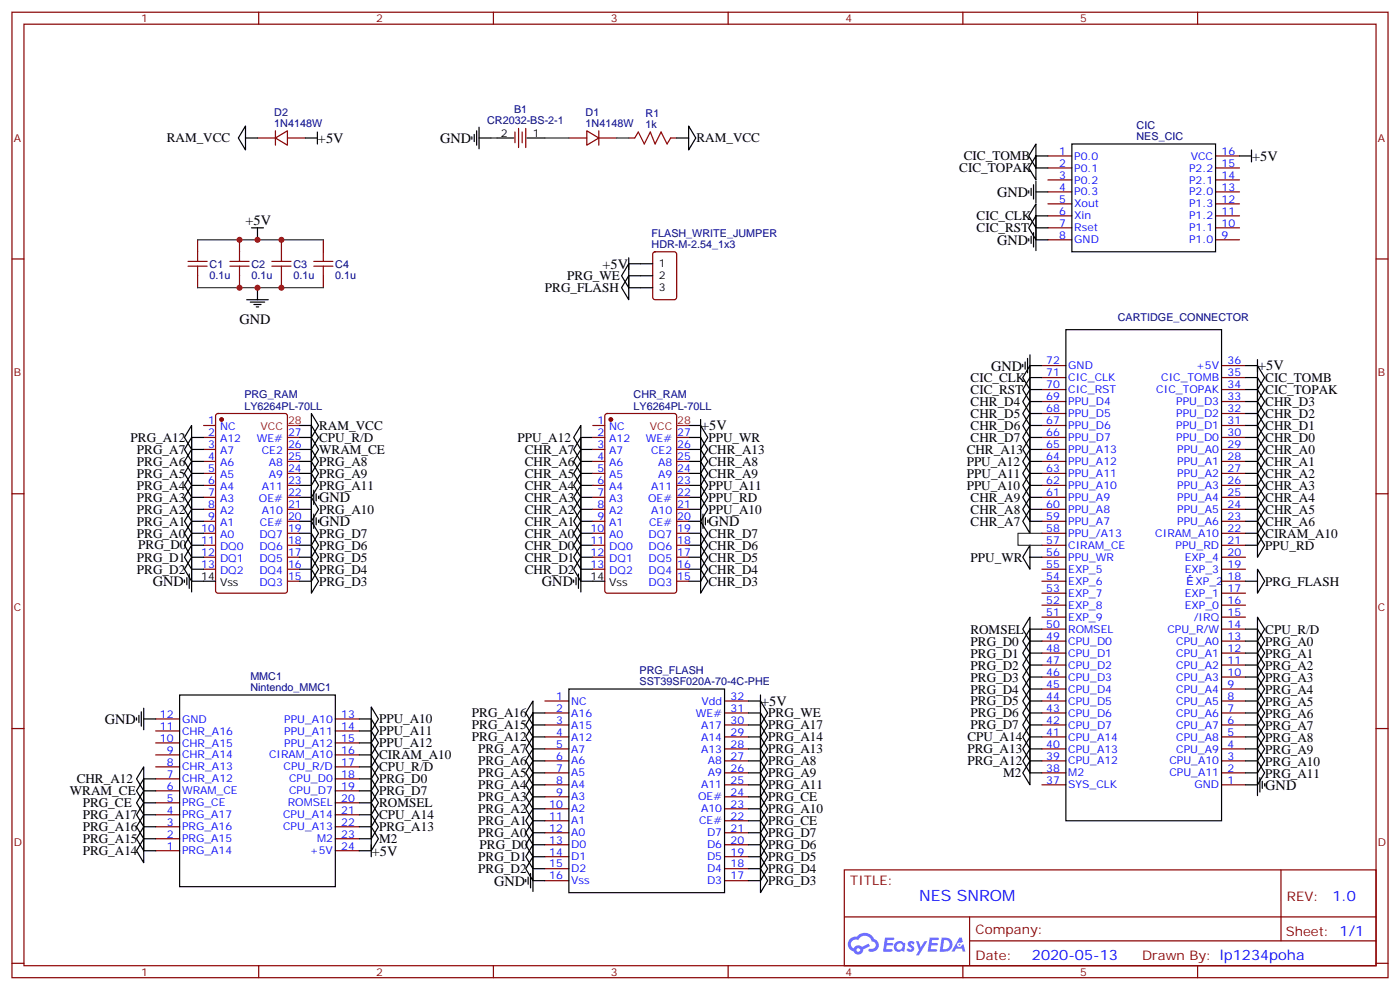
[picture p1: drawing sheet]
<svg xmlns="http://www.w3.org/2000/svg" width="412mm" height="292mm" viewBox="0 0 412 292" stroke-linecap="round" stroke-linejoin="round" font-family="sans-serif">
<g fill="none" stroke="#870000" stroke-width=".35">
<path d="M3.5 3.6h405.4v284.3h-405.4zM7.1 7.1h398.2v277.3h-398.2zM76.2 3.6v3.5M145.3 3.6v3.5M214.5 3.6v3.5M283.6 3.6v3.5M352.8 3.6v3.5M81.1 38.5v4.3M151.7 38.9v3.2M152.8 37.8v5.7M153.8 38.9v3.2M154.9 37.8v5.7"/>
<path d="M172.9 38.5l3.5 2.1-3.5 2.2zM176.4 38.5v4.3M75.8 40.6h5.3M81.1 40.6l3.6-2.1v4.3zM84.7 40.6h5.3M167.6 40.6h5.3M176.4 40.6h5.3M185.2 40.6h1.8M197.6 40.6h1.7M308.7 45.9h7M308.7 49.5h7M308.7 53h7"/>
<path d="M308.7 56.5h7M358.1 45.9h7M358.1 49.5h7M358.1 53h7M358.1 56.5h7M3.5 76.3h3.6M58.2 70.6v3.6M70.6 70.6v3.6M82.9 70.6v3.6M95.2 70.6v3.6M192.5 74.4l.5-.2h5.6l.7 .4v13l-.4 .6-5.9 .1-.7-.5v-12.9zM308.7 60h7"/>
<path d="M308.7 63.6h7M308.7 67.1h7M308.7 70.6h7M358.1 60h7M358.1 63.6h7M358.1 67.1h7M358.1 70.6h7M405.3 76.3h3.6M58.2 81.2v3.5M70.6 81.2v3.5M82.9 81.2v3.5M95.2 81.2v3.5"/>
<path d="M306.9 118.3h7.1M306.9 114.7h7.1M306.9 111.2h7.1M306.9 107.7h7.1M359.8 118.3h7.1M359.8 114.7h7.1M359.8 111.2h7.1M359.8 107.7h7.1M60 139.4h3.5M60 135.9h3.5M60 132.4h3.5M60 128.8h3.5"/>
<path d="M60 125.3h3.5M63.7 122l.5-.2h19.8l.6 .4 .1 51.8-.5 .6-20 .1-.6-.5-.1-51.7zM84.7 139.4h3.5M84.7 135.9h3.5M84.7 132.4h3.5M84.7 128.8h3.5M174.6 139.4h3.6M174.6 135.9h3.6M174.6 132.4h3.6M174.6 128.8h3.6M174.6 125.3h3.6M178.4 122l.5-.2h19.7l.7 .4v51.8l-.4 .6-20 .1-.7-.5v-51.7z"/>
<path d="M199.3 139.4h3.5M199.3 135.9h3.5M199.3 132.4h3.5M199.3 128.8h3.5M306.9 139.4h7.1M306.9 135.9h7.1M306.9 132.4h7.1M306.9 128.8h7.1M306.9 125.3h7.1M306.9 121.8h7.1M359.8 139.4h7.1M359.8 135.9h7.1"/>
<path d="M359.8 132.4h7.1M359.8 128.8h7.1M359.8 125.3h7.1M359.8 121.8h7.1M3.5 145.4h3.6M60 157.1h3.5M60 153.5h3.5M60 150h3.5M60 146.5h3.5M60 142.9h3.5M84.7 157.1h3.5M84.7 153.5h3.5"/>
<path d="M84.7 150h3.5M84.7 146.5h3.5M84.7 142.9h3.5M174.6 157.1h3.6M174.6 153.5h3.6M174.6 150h3.6M174.6 146.5h3.6M174.6 142.9h3.6M199.3 157.1h3.5M199.3 153.5h3.5M199.3 150h3.5M199.3 146.5h3.5"/>
<path d="M199.3 142.9h3.5M306.9 157.1h7.1M306.9 153.5h7.1M306.9 150h7.1M306.9 146.5h7.1M306.9 142.9h7.1M359.8 157.1h7.1M359.8 153.5h7.1M359.8 150h7.1M359.8 146.5h7.1M359.8 142.9h7.1M405.3 145.4h3.6"/>
<path d="M60 167.6h3.5M60 164.1h3.5M60 160.6h3.5M84.7 171.2h3.5M84.7 167.6h3.5M84.7 164.1h3.5M84.7 160.6h3.5M174.6 167.6h3.6M174.6 164.1h3.6M174.6 160.6h3.6M199.3 171.2h3.5M199.3 167.6h3.5"/>
<path d="M199.3 164.1h3.5M199.3 160.6h3.5M306.9 178.2h7.1M306.9 174.7h7.1M306.9 171.2h7.1M306.9 167.6h7.1M306.9 164.1h7.1M306.9 160.6h7.1M359.8 178.2h7.1M359.8 174.7h7.1M359.8 171.2h7.1M359.8 167.6h7.1"/>
<path d="M359.8 164.1h7.1M359.8 160.6h7.1M306.9 199.4h7.1M306.9 195.9h7.1M306.9 192.3h7.1M306.9 188.8h7.1M306.9 185.3h7.1M306.9 181.8h7.1M359.8 199.4h7.1M359.8 195.9h7.1M359.8 192.3h7.1M359.8 188.8h7.1"/>
<path d="M359.8 185.3h7.1M359.8 181.8h7.1M3.5 214.6h3.6M45.9 218.8h7M45.9 215.3h7M45.9 211.7h7M98.8 218.8h7M98.8 215.3h7M98.8 211.7h7M160.5 217h7.1M160.5 213.5h7.1M160.5 210h7.1"/>
<path d="M160.5 206.4h7.1M213.4 217h7.1M213.4 213.5h7.1M213.4 210h7.1M213.4 206.4h7.1M306.9 217h7.1M306.9 213.5h7.1M306.9 210h7.1M306.9 206.4h7.1M306.9 202.9h7.1M359.8 217h7.1M359.8 213.5h7.1"/>
<path d="M359.8 210h7.1M359.8 206.4h7.1M359.8 202.9h7.1M405.3 214.6h3.6M45.9 240h7M45.9 236.4h7M45.9 232.9h7M45.9 229.4h7M45.9 225.8h7M45.9 222.3h7M98.8 240h7M98.8 236.4h7"/>
<path d="M98.8 232.9h7M98.8 229.4h7M98.8 225.8h7M98.8 222.3h7M160.5 231.1h7.1M160.5 227.6h7.1M160.5 224.1h7.1M160.5 220.6h7.1M160.5 234.7h7.1M160.5 238.2h7.1M213.4 231.1h7.1M213.4 227.6h7.1"/>
<path d="M213.4 224.1h7.1M213.4 220.6h7.1M213.4 234.7h7.1M213.4 238.2h7.1M306.9 231.1h7.1M306.9 227.6h7.1M306.9 224.1h7.1M306.9 220.6h7.1M359.8 231.1h7.1M359.8 227.6h7.1M359.8 224.1h7.1M359.8 220.6h7.1"/>
<path d="M45.9 250.5h7M45.9 247h7M45.9 243.5h7M98.8 250.5h7M98.8 247h7M98.8 243.5h7M160.5 241.7h7.1M160.5 245.3h7.1M160.5 248.8h7.1M160.5 252.3h7.1M160.5 255.8h7.1M160.5 259.4h7.1"/>
<path d="M213.4 241.7h7.1M213.4 245.3h7.1M213.4 248.8h7.1M213.4 252.3h7.1M213.4 255.8h7.1M213.4 259.4h7.1M248.7 256.2h156.6v28.2h-156.6zM377.3 256.2v20.9M248.7 270h156.5M285.6 277.1h119.6M285.6 270v14.1M3.5 283.7h3.6"/>
<path d="M76.2 284.4v3.5M145.3 284.4v3.5M214.5 284.4v3.5M283.6 284.4v3.5M352.8 284.4v3.5M405.3 283.7h3.6"/>
</g>
<g fill="none" stroke="#000" stroke-width=".35">
<path d="M72.3 37.1v7.1l-2.1-3.6zM93.5 38.9v3.5M139.7 39.6v2.1M140.4 38.5v4.3M141.1 37.5v6.3M202.8 37.1l2.2 3.5-2.2 3.6zM72.3 40.6h3.5M90 40.6h3.5M139 40.3v.7M141.1 40.6h3.5M146.4 40.6h4.9M155.2 40.6h5.3"/>
<path d="M199.3 40.6h3.5M303 56.2v.7M303.7 55.5v2.1M304.4 54.4v4.2M305.2 45.9v7.1l-2.2-3.5zM305.2 42.4v7.1l-2.2-3.6zM305.2 53.3v6.4M305.2 45.9h3.5M305.2 49.5h3.5M305.2 56.5h3.5M315.7 42.4h42.4v31.8h-42.4zM365.1 45.9h3.6"/>
<path d="M368.7 44.2v3.5M74.1 67.1h3.5M75.8 67.1v3.5M185.2 77.7v7l-2.1-3.5zM185.2 77.7h7.1M185.2 75.9v3.5M303 70.3v.7M303.7 69.6v2.1M304.4 68.5v4.2M305.2 63.6v7l-2.2-3.5zM305.2 60v7.1l-2.2-3.5zM305.2 70.6h3.5"/>
<path d="M305.2 67.5v6.3M305.2 67.1h3.5M305.2 63.6h3.5M72.7 88.3h6.3M73.7 89h4.3M74.8 89.7h2.1M75.5 90.4h.7M75.8 84.7v3.6M185.2 81.2v7.1l-2.1-3.6zM185.2 81.2h7.1M185.2 84.7h7.1M314 97.1h45.8v144.6h-45.8z"/>
<path d="M301.3 107.3v.7M302 106.6v2.1M302.7 105.6v4.2M303.4 114.7v7.1l-2.1-3.5zM303.4 118.3v7l-2.1-3.5zM303.4 107.7v7l-2.1-3.5zM303.4 111.2v7.1l-2.1-3.6zM303.4 107.7h3.5M303.4 118.3h3.5M303.4 104.5v6.3M303.4 111.2h3.5M303.4 114.7h3.5"/>
<path d="M366.9 107.7h3.5M366.9 118.3h3.5M366.9 111.2h3.5M366.9 114.7h3.5M370.4 114.7l2.1 3.6-2.1 3.5zM370.4 118.3l2.1 3.5-2.1 3.5zM370.4 107.7l2.1 3.5-2.1 3.5zM370.4 111.2l2.1 3.5-2.1 3.6zM370.4 105.9v3.5M56.4 139.4v7.1l-2.1-3.6zM56.4 135.9v7l-2.1-3.5zM56.4 132.4v7l-2.1-3.5z"/>
<path d="M56.4 128.8v7.1l-2.1-3.5zM56.4 125.3v7.1l-2.1-3.6zM56.4 135.9h3.6M56.4 139.4h3.6M56.4 132.4h3.6M56.4 128.8h3.6M88.2 135.9h3.5M88.2 139.4h3.5M88.2 132.4h3.5M88.2 125.3h3.5M88.2 128.8h3.5M91.7 139.4l2.1 3.5-2.1 3.6z"/>
<path d="M91.7 135.9l2.1 3.5-2.1 3.5zM91.7 132.4l2.1 3.5-2.1 3.5zM91.7 128.8l2.1 3.6-2.1 3.5zM91.7 125.3l2.1 3.5-2.1 3.6zM91.7 121.8l2.1 3.5-2.1 3.5zM171.1 125.3v7.1l-2.1-3.6zM171.1 128.8v7.1l-2.1-3.5zM171.1 132.4v7l-2.1-3.5zM171.1 135.9v7l-2.1-3.5zM171.1 139.4v7.1l-2.1-3.6zM171.1 135.9h3.5M171.1 139.4h3.5"/>
<path d="M171.1 132.4h3.5M171.1 128.8h3.5M202.8 135.9h3.6M202.8 139.4h3.6M202.8 132.4h3.6M202.8 125.3h3.6M202.8 128.8h3.6M206.4 125.3l2.1 3.5-2.1 3.6zM206.4 132.4l2.1 3.5-2.1 3.5zM206.4 135.9l2.1 3.5-2.1 3.5zM206.4 139.4l2.1 3.5-2.1 3.6zM206.4 128.8l2.1 3.6-2.1 3.5z"/>
<path d="M206.4 123.5v3.6M303.4 132.4v7l-2.1-3.5zM303.4 135.9v7l-2.1-3.5zM303.4 139.4v7.1l-2.1-3.6zM303.4 121.8v7l-2.1-3.5zM303.4 125.3v7.1l-2.1-3.6zM303.4 128.8v7.1l-2.1-3.5zM303.4 135.9h3.5M303.4 139.4h3.5M303.4 132.4h3.5M303.4 121.8h3.5M303.4 125.3h3.5"/>
<path d="M303.4 128.8h3.5M366.9 135.9h3.5M366.9 139.4h3.5M366.9 132.4h3.5M366.9 121.8h3.5M366.9 125.3h3.5M366.9 128.8h3.5M370.4 139.4l2.1 3.5-2.1 3.6zM370.4 135.9l2.1 3.5-2.1 3.5zM370.4 132.4l2.1 3.5-2.1 3.5zM370.4 128.8l2.1 3.6-2.1 3.5zM370.4 121.8l2.1 3.5-2.1 3.5z"/>
<path d="M370.4 125.3l2.1 3.5-2.1 3.6zM56.4 157.1v7l-2.1-3.5zM56.4 153.5v7.1l-2.1-3.5zM56.4 150v7.1l-2.1-3.6zM56.4 146.5v7l-2.1-3.5zM56.4 142.9v7.1l-2.1-3.5zM56.4 142.9h3.6M56.4 146.5h3.6M56.4 150h3.6M56.4 153.5h3.6M56.4 157.1h3.6M88.2 142.9h3.5"/>
<path d="M88.2 146.5h3.5M88.2 150h3.5M88.2 153.5h3.5M88.2 157.1h3.5M91.7 157.1l2.1 3.5-2.1 3.5zM91.7 153.5l2.1 3.6-2.1 3.5zM91.7 146.5l2.1 3.5-2.1 3.5zM91.7 143.3v6.3M91.7 150.4v6.3M92.4 144.4v4.2M92.4 151.4v4.2M93.1 145.4v2.1"/>
<path d="M93.1 152.5v2.1M93.8 146.1v.7M93.8 153.2v.7M171.1 157.1v7l-2.1-3.5zM171.1 142.9v7.1l-2.1-3.5zM171.1 146.5v7l-2.1-3.5zM171.1 150v7.1l-2.1-3.6zM171.1 153.5v7.1l-2.1-3.5zM171.1 142.9h3.5M171.1 146.5h3.5M171.1 150h3.5M171.1 153.5h3.5"/>
<path d="M171.1 157.1h3.5M202.8 142.9h3.6M202.8 146.5h3.6M202.8 150h3.6M202.8 153.5h3.6M202.8 157.1h3.6M206.4 157.1l2.1 3.5-2.1 3.5zM206.4 153.5l2.1 3.6-2.1 3.5zM206.4 146.5l2.1 3.5-2.1 3.5zM206.4 142.9l2.1 3.6-2.1 3.5zM206.4 150.4v6.3M207.1 151.4v4.2"/>
<path d="M207.8 152.5v2.1M208.5 153.2v.7M303.4 142.9v7.1l-2.1-3.5zM303.4 146.5v7l-2.1-3.5zM303.4 150v7.1l-2.1-3.6zM303.4 142.9h3.5M303.4 146.5h3.5M303.4 150h3.5M303.4 153.5h3.5M366.9 142.9h3.5M366.9 146.5h3.5M366.9 150h3.5"/>
<path d="M366.9 153.5h3.5M366.9 157.1h3.5M370.4 150l2.1 3.5-2.1 3.6zM370.4 146.5l2.1 3.5-2.1 3.5zM370.4 142.9l2.1 3.6-2.1 3.5zM370.4 153.5l2.1 3.6-2.1 3.5zM370.4 157.1l2.1 3.5-2.1 3.5zM54.3 170.8v.7M55 170.1v2.1M55.7 169.1v4.2M56.4 164.1v7.1l-2.1-3.6zM56.4 160.6v7l-2.1-3.5z"/>
<path d="M56.4 160.6h3.6M56.4 164.1h3.6M56.4 171.2h7.1M56.4 167.6h3.6M56.4 168v6.3M88.2 160.6h3.5M88.2 164.1h3.5M88.2 171.2h3.5M88.2 167.6h3.5M91.7 167.6l2.1 3.6-2.1 3.5zM91.7 164.1l2.1 3.5-2.1 3.6zM91.7 160.6l2.1 3.5-2.1 3.5z"/>
<path d="M169 170.8v.7M169.7 170.1v2.1M170.4 169.1v4.2M171.1 160.6v7l-2.1-3.5zM171.1 164.1v7.1l-2.1-3.6zM171.1 160.6h3.5M171.1 164.1h3.5M171.1 171.2h7.1M171.1 168v6.3M171.1 167.6h3.5M202.8 160.6h3.6M202.8 164.1h3.6"/>
<path d="M202.8 171.2h3.6M202.8 167.6h3.6M206.4 167.6l2.1 3.6-2.1 3.5zM206.4 164.1l2.1 3.5-2.1 3.6zM206.4 160.6l2.1 3.5-2.1 3.5zM303.4 160.6v7l-2.1-3.5zM303.4 164.1h3.5M366.9 160.6h3.5M366.9 171.2h3.5M370.4 167.6l2.1 3.6-2.1 3.5zM303.4 188.8v7.1l-2.1-3.6zM303.4 192.3v7.1l-2.1-3.5z"/>
<path d="M303.4 195.9v7l-2.1-3.5zM303.4 199.4v7l-2.1-3.5zM303.4 185.3v7l-2.1-3.5zM303.4 181.8v7l-2.1-3.5zM303.4 188.8h3.5M303.4 192.3h3.5M303.4 195.9h3.5M303.4 199.4h3.5M303.4 185.3h3.5M366.9 188.8h3.5M366.9 192.3h3.5M366.9 195.9h3.5"/>
<path d="M366.9 199.4h3.5M366.9 185.3h3.5M370.4 185.3l2.1 3.5-2.1 3.5zM370.4 188.8l2.1 3.5-2.1 3.6zM370.4 192.3l2.1 3.6-2.1 3.5zM370.4 195.9l2.1 3.5-2.1 3.5zM370.4 199.4l2.1 3.5-2.1 3.5zM370.4 181.8l2.1 3.5-2.1 3.5zM40.2 211.4v.7M40.9 210.7v2.1M41.6 209.6v4.3M42.3 211.7h3.6"/>
<path d="M42.3 208.6v6.3M52.9 204.7h45.9v56.4h-45.9zM105.8 211.7h3.6M105.8 215.3h3.6M105.8 218.8h3.6M109.4 208.2l2.1 3.5-2.1 3.6zM109.4 211.7l2.1 3.6-2.1 3.5zM109.4 215.3l2.1 3.5-2.1 3.5zM109.4 218.8l2.1 3.5-2.1 3.5zM157 217v7.1l-2.1-3.5zM157 213.5v7.1l-2.1-3.6zM157 210v7l-2.1-3.5z"/>
<path d="M157 206.4v7.1l-2.1-3.5zM157 210h3.5M157 213.5h3.5M157 217h3.5M167.6 202.9h45.8v60h-45.8zM220.5 206.4h3.5M220.5 210h3.5M220.5 213.5h3.5M220.5 217h3.5M224 217l2.1 3.6-2.1 3.5zM224 213.5l2.1 3.5-2.1 3.6zM224 210l2.1 3.5-2.1 3.5z"/>
<path d="M224 206.4l2.1 3.6-2.1 3.5zM224 204.7v3.5M303.4 217v7.1l-2.1-3.5zM303.4 202.9v7.1l-2.1-3.6zM303.4 206.4v7.1l-2.1-3.5zM303.4 210v7l-2.1-3.5zM303.4 213.5v7.1l-2.1-3.6zM303.4 202.9h3.5M303.4 206.4h3.5M303.4 210h3.5M303.4 213.5h3.5M303.4 217h3.5"/>
<path d="M366.9 202.9h3.5M366.9 206.4h3.5M366.9 210h3.5M366.9 213.5h3.5M366.9 217h3.5M370.4 202.9l2.1 3.5-2.1 3.6zM370.4 206.4l2.1 3.6-2.1 3.5zM370.4 210l2.1 3.5-2.1 3.5zM370.4 213.5l2.1 3.5-2.1 3.6zM370.4 217l2.1 3.6-2.1 3.5zM42.3 236.4v7.1l-2.1-3.5zM42.3 240v7l-2.1-3.5z"/>
<path d="M42.3 225.8v7.1l-2.1-3.5zM42.3 232.9v7.1l-2.1-3.6zM42.3 229.4v7l-2.1-3.5zM42.3 240h3.6M42.3 229.4h3.6M42.3 232.9h3.6M42.3 236.4h3.6M105.8 240h3.6M105.8 229.4h3.6M105.8 232.9h3.6M105.8 222.3h3.6M105.8 236.4h3.6"/>
<path d="M105.8 225.8h3.6M109.4 236.4l2.1 3.6-2.1 3.5zM109.4 240l2.1 3.5-2.1 3.5zM109.4 225.8l2.1 3.6-2.1 3.5zM109.4 229.4l2.1 3.5-2.1 3.5zM109.4 232.9l2.1 3.5-2.1 3.6zM109.4 222.3l2.1 3.5-2.1 3.6zM157 220.6v7l-2.1-3.5zM157 224.1v7l-2.1-3.5zM157 227.6v7.1l-2.1-3.6zM157 231.1v7.1l-2.1-3.5zM157 234.7v7l-2.1-3.5z"/>
<path d="M157 238.2v7.1l-2.1-3.6zM157 220.6h3.5M157 224.1h3.5M157 227.6h3.5M157 231.1h3.5M157 234.7h3.5M157 238.2h3.5M220.5 220.6h3.5M220.5 224.1h3.5M220.5 227.6h3.5M220.5 231.1h3.5M220.5 234.7h3.5"/>
<path d="M220.5 238.2h3.5M224 231.1l2.1 3.6-2.1 3.5zM224 238.2l2.1 3.5-2.1 3.6zM224 227.6l2.1 3.5-2.1 3.6zM224 224.1l2.1 3.5-2.1 3.5zM224 220.6l2.1 3.5-2.1 3.5zM224 234.7l2.1 3.5-2.1 3.5zM303.4 220.6v7l-2.1-3.5zM303.4 224.1v7l-2.1-3.5zM303.4 220.6h3.5M303.4 224.1h3.5M303.4 227.6h3.5"/>
<path d="M366.9 220.6h3.5M366.9 224.1h3.5M366.9 227.6h3.5M366.9 231.1h3.5M370.4 220.6l2.1 3.5-2.1 3.5zM370.4 224.1l2.1 3.5-2.1 3.5zM370.4 228v6.3M371.1 229v4.3M371.8 230.1v2.1M372.5 230.8v.7M42.3 243.5v7l-2.1-3.5zM42.3 247v7.1l-2.1-3.6z"/>
<path d="M42.3 243.5h3.6M42.3 247h3.6M42.3 250.5h3.6M105.8 243.5h3.6M105.8 247h3.6M105.8 250.5h3.6M109.4 243.5l2.1 3.5-2.1 3.5zM109.4 248.8v3.5M154.9 259v.7M155.6 258.3v2.1M156.3 257.2v4.3M157 241.7v7.1l-2.1-3.5z"/>
<path d="M157 245.3v7l-2.1-3.5zM157 248.8v7l-2.1-3.5zM157 252.3v7.1l-2.1-3.6zM157 241.7h3.5M157 245.3h3.5M157 248.8h3.5M157 252.3h3.5M157 255.8h3.5M157 259.4h3.5M157 256.2v6.3M220.5 241.7h3.5M220.5 245.3h3.5"/>
<path d="M220.5 248.8h3.5M220.5 252.3h3.5M220.5 255.8h3.5M220.5 259.4h3.5M224 255.8l2.1 3.6-2.1 3.5zM224 252.3l2.1 3.5-2.1 3.6zM224 248.8l2.1 3.5-2.1 3.5zM224 245.3l2.1 3.5-2.1 3.5zM224 241.7l2.1 3.6-2.1 3.5z"/>
</g>
<g fill="none" stroke="#a10000" stroke-width=".35">
<path d="M187 40.6l1-1.7 1.8 3.5 1.8-3.5 1.4 3.5 1.7-3.5 1.8 3.5 1.1-1.8M55.4 78.4h5.6M55.4 77h5.6M58.2 74.2v2.8M58.2 78.4v2.8M67.7 78.4h5.7M67.7 77h5.7M70.6 74.2v2.8M70.6 78.4v2.8M80.1 78.4h5.6M80.1 77h5.6M82.9 74.2v2.8"/>
<path d="M82.9 78.4v2.8M92.4 78.4h5.7M92.4 77h5.7M95.2 74.2v2.8M95.2 78.4v2.8"/>
</g>
<path d="M144.6 40.6h1.8M160.5 40.6h7.1M181.7 40.6h3.5M58.2 70.6h37M58.2 84.7h37M306.9 157.1h-7v3.5h7" fill="none" stroke="#008700" stroke-width=".35"/>
<g fill="#870000" stroke="#870000" stroke-width=".35">
<circle cx="65.3" cy="123.5" r=".53"/>
<circle cx="179.9" cy="123.5" r=".53"/>
</g>
<path d="M84.7 125.3h3.5M199.3 125.3h3.5" fill="none" stroke="#f00" stroke-width=".35"/>
<g fill="#5487ff">
<path d="M267.7 277.4a1.22 1.22 0 0 1 1.7 .2l-.4 .6a.47 .47 0 0 0-.3-.4 .47 .47 0 0 0-.5 .2l.1 .2a1.14 1.14 0 0 1 .8 1.8 1.14 1.14 0 0 1-1.9 0l-.2-.2 .5-.6 .7 .4a.29 .29 0 0 0 .3-.2 .29 .29 0 0 0-.2-.3 1.04 1.04 0 0 1-.6-1.7z"/>
<path d="M260.7 276.1h2.4l.3 .2-.2 .5-1.8 .1-.1 .8h1.5l.3 .4-.3 .3h-1.6l-.2 1.1 1.7 .1 .2 .3-.2 .3-2.6 .1z"/>
<path d="M273.8 276.1h2.4l.3 .2-.1 .5-1.8 .1-.2 .8h1.6l.3 .4-.4 .3h-1.6l-.1 1.1 1.7 .1 .2 .3-.2 .3-2.6 .1z"/>
<path d="M282.6 276.1h.7l.3 1.3-.6 .3a.69 .69 0 0 0-1 .3 .69 .69 0 0 0 .4 .9 .69 .69 0 0 0 .9-.6l.5-.2 .6 2.2h-.8l-.2-.9h-1.8l-.5 .9h-.8z"/>
<path d="M269.8 277.2h.8l.6 1.8 1.1-1.8h.9l-2.6 4.2h-.8l.9-1.6z"/>
<path d="M277.4 276.1l-.6 4.2h1.3a2.11 2.11 0 0 0 2.5-2.1 2.11 2.11 0 0 0-2.5-2.1zM278.1 276.8a1.39 1.39 0 0 1 1.7 1.5 1.39 1.39 0 0 1-1.8 1.2h-.3z"/>
<path d="M263.7 277.7a1.54 1.54 0 0 0-.1 2.2 1.54 1.54 0 0 0 2.2 .1l.6 .3 .3-2.3-.2-.3h-.4a1.49 1.49 0 0 0-2.4 0zM264 278.7a.94 .94 0 0 1 1.8 0 .94 .94 0 0 1-1.8 0z"/>
<path d="M250.4 276.5a2.18 2.18 0 0 0 1.1 3.7 1.44 1.44 0 0 0 1.6 .9 1.44 1.44 0 0 0 1.2-1.5l2-1-.5-.7-1.9 1a1.47 1.47 0 0 0-2.4 .4 1.39 1.39 0 0 1-.7-1.9 1.39 1.39 0 0 1 2-.5 2.12 2.12 0 0 1 2.2-1.3 2.12 2.12 0 0 1 1.9 1.7 1.14 1.14 0 0 1 1.1 1.4 1.14 1.14 0 0 1-1.7 .7 .43 .43 0 0 0-.5 .4 .43 .43 0 0 0 .4 .5 1.98 1.98 0 0 0 2.5-1.3 1.98 1.98 0 0 0-1.2-2.5 3.1 3.1 0 0 0-5.3-.7l-.9 .1zM252.3 279.8a.55 .55 0 0 1 1.1 0 .55 .55 0 0 1-1.1 0z"/>
<circle cx="282.6" cy="278.2" r=".26"/>
</g>
<g fill="#c00">
<circle cx="70.6" cy="84.7" r=".88"/>
<circle cx="82.9" cy="84.7" r=".88"/>
<circle cx="75.8" cy="84.7" r=".88"/>
<circle cx="75.8" cy="70.6" r=".88"/>
<circle cx="82.9" cy="70.6" r=".88"/>
<circle cx="70.6" cy="70.6" r=".88"/>
</g>
<text font-size="4.6" fill="#00f" x="270.8" y="265.2">NES SNROM</text>
<g font-size="4.2">
<text x="93.7" y="42.1">+5V</text>
<text x="129.6" y="42.1">GND</text>
<text x="368.8" y="47.4">+5V</text>
<text x="293.7" y="58">GND</text>
<text x="72.3" y="66.4">+5V</text>
<text x="293.7" y="72.1">GND</text>
<text x="177.5" y="79.1">+5V</text>
<text x="70.6" y="95.3">GND</text>
<text x="291.9" y="109.1">GND</text>
<text x="370.6" y="109.1">+5V</text>
<text x="206.6" y="126.7">+5V</text>
<text x="94" y="147.9">GND</text>
<text x="94" y="155">GND</text>
<text x="208.7" y="155">GND</text>
<text x="45" y="172.6">GND</text>
<text x="159.6" y="172.6">GND</text>
<text x="224.2" y="207.9">+5V</text>
<text x="30.9" y="213.2">GND</text>
<text x="372.7" y="232.6">GND</text>
<text x="109.5" y="252">+5V</text>
<text x="145.5" y="260.8">GND</text>
</g>
<g font-size="4.2" fill="#00f">
<text x="392.5" y="265.4">1.0</text>
<text x="304" y="282.8">2020-05-13</text>
</g>
<g font-size="3.9">
<text x="49.1" y="41.9">RAM_VCC</text>
<text x="205.1" y="41.9">RAM_VCC</text>
<text x="283.9" y="47.3">CIC_TOMB</text>
<text x="282.6" y="50.7">CIC_TOPAK</text>
<text x="287.7" y="64.9">CIC_CLK</text>
<text x="287.7" y="68.4">CIC_RST</text>
<text x="167.1" y="82.4">PRG_WE</text>
<text x="160.5" y="86">PRG_FLASH</text>
<text x="285.9" y="112.5">CIC_CLK</text>
<text x="372.7" y="112.5">CIC_TOMB</text>
<text x="285.9" y="119.6">CHR_D4</text>
<text x="285.9" y="116">CIC_RST</text>
<text x="372.7" y="119.6">CHR_D3</text>
<text x="372.7" y="116">CIC_TOPAK</text>
<text x="285.9" y="123.1">CHR_D5</text>
<text x="372.7" y="123.1">CHR_D2</text>
<text x="38.5" y="130.2">PRG_A12</text>
<text x="94" y="130.1">CPU_R/D</text>
<text x="94" y="126.8">RAM_VCC</text>
<text x="152.5" y="130.1">PPU_A12</text>
<text x="208.7" y="130.2">PPU_WR</text>
<text x="285.9" y="126.6">CHR_D6</text>
<text x="285.9" y="130.2">CHR_D7</text>
<text x="372.7" y="126.6">CHR_D1</text>
<text x="372.7" y="130.1">CHR_D0</text>
<text x="40.4" y="137.2">PRG_A6</text>
<text x="40.4" y="133.7">PRG_A7</text>
<text x="94" y="137.2">PRG_A8</text>
<text x="94" y="133.6">WRAM_CE</text>
<text x="154.6" y="133.7">CHR_A7</text>
<text x="154.6" y="137.2">CHR_A6</text>
<text x="208.7" y="137.2">CHR_A8</text>
<text x="208.7" y="133.7">CHR_A13</text>
<text x="284.8" y="137.2">PPU_A12</text>
<text x="284.8" y="133.7">CHR_A13</text>
<text x="372.7" y="137.2">CHR_A1</text>
<text x="372.7" y="133.7">CHR_A0</text>
<text x="40.4" y="140.7">PRG_A5</text>
<text x="94" y="140.7">PRG_A9</text>
<text x="154.6" y="140.7">CHR_A5</text>
<text x="208.7" y="140.7">CHR_A9</text>
<text x="284.8" y="140.7">PPU_A11</text>
<text x="372.7" y="140.7">CHR_A2</text>
<text x="40.4" y="147.8">PRG_A3</text>
<text x="40.4" y="144.3">PRG_A4</text>
<text x="94" y="144.3">PRG_A11</text>
<text x="154.6" y="144.3">CHR_A4</text>
<text x="154.6" y="147.8">CHR_A3</text>
<text x="208.7" y="144.3">PPU_A11</text>
<text x="208.7" y="147.8">PPU_RD</text>
<text x="284.8" y="144.3">PPU_A10</text>
<text x="285.9" y="147.8">CHR_A9</text>
<text x="372.7" y="147.8">CHR_A4</text>
<text x="372.7" y="144.3">CHR_A3</text>
<text x="40.4" y="154.8">PRG_A1</text>
<text x="40.4" y="151.3">PRG_A2</text>
<text x="94" y="151.3">PRG_A10</text>
<text x="154.6" y="151.3">CHR_A2</text>
<text x="154.6" y="154.9">CHR_A1</text>
<text x="208.7" y="151.3">PPU_A10</text>
<text x="285.9" y="151.3">CHR_A8</text>
<text x="285.9" y="154.9">CHR_A7</text>
<text x="372.7" y="154.8">CHR_A6</text>
<text x="372.7" y="151.3">CHR_A5</text>
<text x="40.4" y="158.4">PRG_A0</text>
<text x="40.7" y="161.8">PRG_D0</text>
<text x="94" y="161.9">PRG_D6</text>
<text x="94" y="158.4">PRG_D7</text>
<text x="154.6" y="161.9">CHR_D0</text>
<text x="154.6" y="158.4">CHR_A0</text>
<text x="208.7" y="161.9">CHR_D6</text>
<text x="208.7" y="158.4">CHR_D7</text>
<text x="372.7" y="158.4">CIRAM_A10</text>
<text x="372.7" y="161.9">PPU_RD</text>
<text x="40.4" y="165.4">PRG_D1</text>
<text x="94" y="165.4">PRG_D5</text>
<text x="154.6" y="165.4">CHR_D1</text>
<text x="208.7" y="165.4">CHR_D5</text>
<text x="285.9" y="165.4">PPU_WR</text>
<text x="40.4" y="169">PRG_D2</text>
<text x="94" y="172.5">PRG_D3</text>
<text x="94" y="169">PRG_D4</text>
<text x="154.6" y="169">CHR_D2</text>
<text x="208.7" y="172.5">CHR_D3</text>
<text x="208.7" y="169">CHR_D4</text>
<text x="372.7" y="172.6">PRG_FLASH</text>
<text x="285.8" y="186.6">ROMSEL</text>
<text x="285.9" y="190.1">PRG_D0</text>
<text x="372.7" y="190.3">PRG_A0</text>
<text x="372.7" y="186.6">CPU_R/D</text>
<text x="285.9" y="193.7">PRG_D1</text>
<text x="285.9" y="197.2">PRG_D2</text>
<text x="372.7" y="193.8">PRG_A1</text>
<text x="372.7" y="197.3">PRG_A2</text>
<text x="285.9" y="200.7">PRG_D3</text>
<text x="372.7" y="200.9">PRG_A3</text>
<text x="285.9" y="204.2">PRG_D4</text>
<text x="285.9" y="207.8">PRG_D5</text>
<text x="372.7" y="204.4">PRG_A4</text>
<text x="372.7" y="207.9">PRG_A5</text>
<text x="111.7" y="213.1">PPU_A10</text>
<text x="139" y="214.8">PRG_A15</text>
<text x="139" y="211.3">PRG_A16</text>
<text x="226.3" y="214.8">PRG_A17</text>
<text x="226.3" y="211.3">PRG_WE</text>
<text x="285.9" y="211.3">PRG_D6</text>
<text x="285.9" y="214.8">PRG_D7</text>
<text x="372.7" y="211.4">PRG_A6</text>
<text x="372.7" y="215">PRG_A7</text>
<text x="111.7" y="216.6">PPU_A11</text>
<text x="111.7" y="220.1">PPU_A12</text>
<text x="139" y="218.4">PRG_A12</text>
<text x="140.9" y="221.9">PRG_A7</text>
<text x="226.3" y="221.9">PRG_A13</text>
<text x="226.3" y="218.4">PRG_A14</text>
<text x="285" y="221.9">PRG_A13</text>
<text x="285" y="218.3">CPU_A14</text>
<text x="372.7" y="218.5">PRG_A8</text>
<text x="111.7" y="223.6">CIRAM_A10</text>
<text x="111.7" y="227.2">CPU_R/D</text>
<text x="140.9" y="225.4">PRG_A6</text>
<text x="226.3" y="225.4">PRG_A8</text>
<text x="285" y="225.4">PRG_A12</text>
<text x="372.7" y="222">PRG_A9</text>
<text x="372.7" y="225.6">PRG_A10</text>
<text x="22.6" y="230.7">CHR_A12</text>
<text x="111.7" y="230.6">PRG_D0</text>
<text x="140.9" y="228.9">PRG_A5</text>
<text x="140.9" y="232.4">PRG_A4</text>
<text x="226.3" y="232.5">PRG_A11</text>
<text x="226.3" y="228.9">PRG_A9</text>
<text x="295.5" y="228.9">M2</text>
<text x="372.7" y="229.1">PRG_A11</text>
<text x="20.6" y="234.2">WRAM_CE</text>
<text x="24.4" y="237.7">PRG_CE</text>
<text x="111.7" y="234.2">PRG_D7</text>
<text x="111.7" y="237.8">ROMSEL</text>
<text x="140.9" y="236">PRG_A3</text>
<text x="140.9" y="239.5">PRG_A2</text>
<text x="226.3" y="236">PRG_CE</text>
<text x="226.3" y="239.5">PRG_A10</text>
<text x="24.4" y="241.2">PRG_A17</text>
<text x="24.4" y="244.8">PRG_A16</text>
<text x="111.7" y="241.2">CPU_A14</text>
<text x="111.7" y="244.8">PRG_A13</text>
<text x="140.9" y="243">PRG_A1</text>
<text x="226.3" y="243">PRG_CE</text>
<text x="24.4" y="248.3">PRG_A15</text>
<text x="24.4" y="251.8">PRG_A14</text>
<text x="111.7" y="248.3">M2</text>
<text x="140.9" y="246.6">PRG_A0</text>
<text x="141.3" y="250">PRG_D0</text>
<text x="226.3" y="250.1">PRG_D6</text>
<text x="226.3" y="246.6">PRG_D7</text>
<text x="140.9" y="253.6">PRG_D1</text>
<text x="140.9" y="257.2">PRG_D2</text>
<text x="226.3" y="257.2">PRG_D4</text>
<text x="226.3" y="253.6">PRG_D5</text>
<text x="226.3" y="260.7">PRG_D3</text>
</g>
<g font-size="3.9" fill="#800">
<text x="250.5" y="260.8">TITLE:</text>
<text x="379.1" y="265.4">REV:</text>
<text x="287.4" y="275">Company:</text>
<text x="378.7" y="275.6">Sheet: 1/1</text>
<text x="287.4" y="282.6">Date:</text>
<text x="336.4" y="282.7">Drawn By: lp1234poha</text>
</g>
<g font-size="3.2" fill="#800">
<text x="41.6" y="6.6">1</text>
<text x="110.8" y="6.6">2</text>
<text x="179.9" y="6.6">3</text>
<text x="249.1" y="6.6">4</text>
<text x="318.2" y="6.6">5</text>
<text x="4.1" y="41.7">A</text>
<text x="405.9" y="41.7">A</text>
<text x="4.1" y="110.8">B</text>
<text x="405.9" y="110.8">B</text>
<text x="4.1" y="180">C</text>
<text x="405.9" y="180">C</text>
<text x="4.1" y="249.1">D</text>
<text x="405.9" y="249.1">D</text>
<text x="41.6" y="287.4">1</text>
<text x="110.8" y="287.4">2</text>
<text x="179.9" y="287.4">3</text>
<text x="249.1" y="287.4">4</text>
<text x="318.2" y="287.4">5</text>
</g>
<g font-size="3.2" fill="#000080">
<text x="80.8" y="34.1">D2</text>
<text x="151.4" y="33.4">B1</text>
<text x="172.5" y="34.2">D1</text>
<text x="190.2" y="34.4">R1</text>
<text x="80.8" y="37.5">1N4148W</text>
<text x="143.5" y="36.5">CR2032-BS-2-1</text>
<text x="172.5" y="37.5">1N4148W</text>
<text x="190.2" y="37.8">1k</text>
<text x="334.8" y="41.3">NES_CIC</text>
<text x="334.8" y="38">CIC</text>
<text x="191.9" y="69.7">FLASH_WRITE_JUMPER</text>
<text x="191.9" y="73.1">HDR-M-2.54_1x3</text>
<text x="61.7" y="82.2">0.1u</text>
<text x="61.7" y="78.8">C1</text>
<text x="74.1" y="82.2">0.1u</text>
<text x="74.1" y="78.8">C2</text>
<text x="86.4" y="82.2">0.1u</text>
<text x="86.4" y="78.8">C3</text>
<text x="98.8" y="82.2">0.1u</text>
<text x="98.8" y="78.8">C4</text>
<text x="329.3" y="94.7">CARTIDGE_CONNECTOR</text>
<text x="72" y="117.3">PRG_RAM</text>
<text x="186.6" y="117.3">CHR_RAM</text>
<text x="72" y="120.7">LY6264PL-70LL</text>
<text x="186.6" y="120.7">LY6264PL-70LL</text>
<text x="73.7" y="203.6">Nintendo_MMC1</text>
<text x="73.7" y="200.1">MMC1</text>
<text x="188.4" y="201.9">SST39SF020A-70-4C-PHE</text>
<text x="188.4" y="198.4">PRG_FLASH</text>
</g>
<g font-size="3.2">
<text x="147.6" y="40.3">2</text>
<text x="157" y="40.3">1</text>
<text x="194" y="78.7">1</text>
<text x="194" y="82.3">2</text>
<text x="194" y="85.8">3</text>
<text x="59.3" y="170.8">14</text>
<text x="64.8" y="172.6">Vss</text>
<text x="173.9" y="170.8">14</text>
<text x="179.5" y="172.6">Vss</text>
</g>
<g font-size="3.2" fill="#00f">
<text x="312" y="45.6">1</text>
<text x="316.4" y="47">P0.0</text>
<text x="350.8" y="47">VCC</text>
<text x="359.8" y="45.6">16</text>
<text x="312" y="49.1">2</text>
<text x="312" y="52.6">3</text>
<text x="316.4" y="50.5">P0.1</text>
<text x="350.3" y="50.5">P2.2</text>
<text x="359.8" y="52.6">14</text>
<text x="359.8" y="49.1">15</text>
<text x="312" y="56.2">4</text>
<text x="312" y="59.7">5</text>
<text x="316.4" y="54">P0.2</text>
<text x="316.4" y="57.6">P0.3</text>
<text x="350.3" y="57.6">P2.0</text>
<text x="350.3" y="54">P2.1</text>
<text x="359.8" y="59.7">12</text>
<text x="359.8" y="56.2">13</text>
<text x="312" y="63.2">6</text>
<text x="316.4" y="61.1">Xout</text>
<text x="316.4" y="64.6">Xin</text>
<text x="350.3" y="64.6">P1.2</text>
<text x="350.3" y="61.1">P1.3</text>
<text x="359.8" y="63.2">11</text>
<text x="312" y="66.7">7</text>
<text x="312" y="70.3">8</text>
<text x="316.4" y="68.2">Rset</text>
<text x="316.4" y="71.7">GND</text>
<text x="350.3" y="71.7">P1.0</text>
<text x="350.3" y="68.2">P1.1</text>
<text x="359.8" y="70.3">9</text>
<text x="359.8" y="66.7">10</text>
<text x="308.2" y="107.3">72</text>
<text x="361.6" y="107.3">36</text>
<text x="308.2" y="110.8">71</text>
<text x="314.7" y="112.3">CIC_CLK</text>
<text x="314.7" y="108.7">GND</text>
<text x="342" y="112.3">CIC_TOMB</text>
<text x="352.3" y="108.7">+5V</text>
<text x="361.6" y="110.8">35</text>
<text x="308.2" y="117.9">69</text>
<text x="308.2" y="114.4">70</text>
<text x="314.7" y="119.3">PPU_D4</text>
<text x="314.7" y="115.8">CIC_RST</text>
<text x="340.6" y="115.8">CIC_TOPAK</text>
<text x="346.5" y="119.3">PPU_D3</text>
<text x="361.6" y="117.9">33</text>
<text x="361.6" y="114.4">34</text>
<text x="61.3" y="125">1</text>
<text x="176" y="125">1</text>
<text x="308.2" y="125">67</text>
<text x="308.2" y="121.4">68</text>
<text x="314.7" y="122.8">PPU_D5</text>
<text x="346.5" y="122.8">PPU_D2</text>
<text x="361.6" y="125">31</text>
<text x="361.6" y="121.4">32</text>
<text x="61.3" y="128.5">2</text>
<text x="64.8" y="126.7">NC</text>
<text x="64.8" y="130.2">A12</text>
<text x="75.6" y="130.2">WE#</text>
<text x="84.8" y="128.5">27</text>
<text x="176" y="128.5">2</text>
<text x="179.5" y="126.7">NC</text>
<text x="179.5" y="130.2">A12</text>
<text x="190.3" y="130.2">WE#</text>
<text x="199.5" y="128.5">27</text>
<text x="308.2" y="128.5">66</text>
<text x="314.7" y="129.9">PPU_D7</text>
<text x="314.7" y="126.4">PPU_D6</text>
<text x="346.5" y="129.9">PPU_D0</text>
<text x="346.5" y="126.4">PPU_D1</text>
<text x="361.6" y="128.5">30</text>
<text x="61.3" y="132">3</text>
<text x="61.3" y="135.5">4</text>
<text x="64.8" y="133.8">A7</text>
<text x="64.8" y="137.3">A6</text>
<text x="77.1" y="133.8">CE2</text>
<text x="79.2" y="137.3">A8</text>
<text x="84.8" y="135.5">25</text>
<text x="84.8" y="132">26</text>
<text x="176" y="132">3</text>
<text x="176" y="135.5">4</text>
<text x="179.5" y="133.8">A7</text>
<text x="179.5" y="137.3">A6</text>
<text x="191.8" y="133.8">CE2</text>
<text x="193.8" y="137.3">A8</text>
<text x="199.5" y="135.5">25</text>
<text x="199.5" y="132">26</text>
<text x="308.2" y="135.5">64</text>
<text x="308.2" y="132">65</text>
<text x="314.7" y="136.9">PPU_A12</text>
<text x="314.7" y="133.4">PPU_A13</text>
<text x="346.8" y="136.9">PPU_A1</text>
<text x="346.8" y="133.4">PPU_A0</text>
<text x="361.6" y="135.5">28</text>
<text x="361.6" y="132">29</text>
<text x="61.3" y="139.1">5</text>
<text x="61.3" y="142.6">6</text>
<text x="64.8" y="140.8">A5</text>
<text x="79.2" y="140.8">A9</text>
<text x="84.8" y="142.6">23</text>
<text x="84.8" y="139.1">24</text>
<text x="176" y="139.1">5</text>
<text x="176" y="142.6">6</text>
<text x="179.5" y="140.8">A5</text>
<text x="193.8" y="140.8">A9</text>
<text x="199.5" y="142.6">23</text>
<text x="199.5" y="139.1">24</text>
<text x="308.2" y="142.6">62</text>
<text x="308.2" y="139.1">63</text>
<text x="314.7" y="140.5">PPU_A11</text>
<text x="346.8" y="140.5">PPU_A2</text>
<text x="361.6" y="142.6">26</text>
<text x="361.6" y="139.1">27</text>
<text x="61.3" y="146.1">7</text>
<text x="61.3" y="149.6">8</text>
<text x="64.8" y="144.4">A4</text>
<text x="64.8" y="147.9">A3</text>
<text x="76.3" y="147.9">OE#</text>
<text x="77.2" y="144.4">A11</text>
<text x="84.8" y="149.6">21</text>
<text x="84.8" y="146.1">22</text>
<text x="176" y="146.1">7</text>
<text x="176" y="149.6">8</text>
<text x="179.5" y="144.4">A4</text>
<text x="179.5" y="147.9">A3</text>
<text x="190.9" y="147.9">OE#</text>
<text x="191.8" y="144.4">A11</text>
<text x="199.5" y="149.6">21</text>
<text x="199.5" y="146.1">22</text>
<text x="308.2" y="149.6">60</text>
<text x="308.2" y="146.1">61</text>
<text x="314.7" y="147.5">PPU_A9</text>
<text x="314.7" y="144">PPU_A10</text>
<text x="346.8" y="147.5">PPU_A4</text>
<text x="346.8" y="144">PPU_A3</text>
<text x="361.6" y="149.6">24</text>
<text x="361.6" y="146.1">25</text>
<text x="61.3" y="153.2">9</text>
<text x="64.8" y="151.4">A2</text>
<text x="64.8" y="154.9">A1</text>
<text x="76.5" y="154.9">CE#</text>
<text x="77.2" y="151.4">A10</text>
<text x="84.8" y="153.2">20</text>
<text x="176" y="153.2">9</text>
<text x="179.5" y="151.4">A2</text>
<text x="179.5" y="154.9">A1</text>
<text x="191.2" y="154.9">CE#</text>
<text x="191.8" y="151.4">A10</text>
<text x="199.5" y="153.2">20</text>
<text x="308.2" y="153.2">59</text>
<text x="314.7" y="154.6">PPU_A7</text>
<text x="314.7" y="151.1">PPU_A8</text>
<text x="346.8" y="154.6">PPU_A6</text>
<text x="346.8" y="151.1">PPU_A5</text>
<text x="361.6" y="153.2">23</text>
<text x="59.3" y="156.7">10</text>
<text x="59.3" y="160.2">11</text>
<text x="64.8" y="158.5">A0</text>
<text x="64.8" y="162">DQ0</text>
<text x="76.4" y="162">DQ6</text>
<text x="76.4" y="158.5">DQ7</text>
<text x="84.8" y="160.2">18</text>
<text x="84.8" y="156.7">19</text>
<text x="173.9" y="156.7">10</text>
<text x="173.9" y="160.2">11</text>
<text x="179.5" y="158.5">A0</text>
<text x="179.5" y="162">DQ0</text>
<text x="191.1" y="162">DQ6</text>
<text x="191.1" y="158.5">DQ7</text>
<text x="199.5" y="160.2">18</text>
<text x="199.5" y="156.7">19</text>
<text x="308.2" y="160.2">57</text>
<text x="308.2" y="156.7">58</text>
<text x="314.7" y="161.6">CIRAM_CE</text>
<text x="314.7" y="158.1">PPU_/A13</text>
<text x="340.3" y="158.1">CIRAM_A10</text>
<text x="346.3" y="161.6">PPU_RD</text>
<text x="361.6" y="160.2">21</text>
<text x="361.6" y="156.7">22</text>
<text x="59.3" y="163.8">12</text>
<text x="59.3" y="167.3">13</text>
<text x="64.8" y="165.5">DQ1</text>
<text x="76.4" y="165.5">DQ5</text>
<text x="84.8" y="167.3">16</text>
<text x="84.8" y="163.8">17</text>
<text x="173.9" y="163.8">12</text>
<text x="173.9" y="167.3">13</text>
<text x="179.5" y="165.5">DQ1</text>
<text x="191.1" y="165.5">DQ5</text>
<text x="199.5" y="167.3">16</text>
<text x="199.5" y="163.8">17</text>
<text x="308.2" y="167.3">55</text>
<text x="308.2" y="163.8">56</text>
<text x="314.7" y="165.2">PPU_WR</text>
<text x="349" y="165.2">EXP_4</text>
<text x="361.6" y="167.3">19</text>
<text x="361.6" y="163.8">20</text>
<text x="64.8" y="169.1">DQ2</text>
<text x="76.4" y="172.6">DQ3</text>
<text x="76.4" y="169.1">DQ4</text>
<text x="84.8" y="170.8">15</text>
<text x="179.5" y="169.1">DQ2</text>
<text x="191.1" y="172.6">DQ3</text>
<text x="191.1" y="169.1">DQ4</text>
<text x="199.5" y="170.8">15</text>
<text x="308.2" y="170.8">54</text>
<text x="314.7" y="172.2">EXP_6</text>
<text x="314.7" y="168.7">EXP_5</text>
<text x="349" y="168.7">EXP_3</text>
<text x="352.2" y="172.2">XP_2</text>
<text x="361.6" y="170.8">18</text>
<text x="308.2" y="177.9">52</text>
<text x="308.2" y="174.3">53</text>
<text x="314.7" y="179.3">EXP_8</text>
<text x="314.7" y="175.8">EXP_7</text>
<text x="349" y="179.3">EXP_0</text>
<text x="349" y="175.8">EXP_1</text>
<text x="361.6" y="177.9">16</text>
<text x="361.6" y="174.3">17</text>
<text x="308.2" y="184.9">50</text>
<text x="308.2" y="181.4">51</text>
<text x="314.7" y="182.8">EXP_9</text>
<text x="351.6" y="182.8">/IRQ</text>
<text x="361.6" y="184.9">14</text>
<text x="361.6" y="181.4">15</text>
<text x="308.2" y="192">48</text>
<text x="308.2" y="188.5">49</text>
<text x="314.7" y="189.9">CPU_D0</text>
<text x="314.7" y="186.3">ROMSEL</text>
<text x="343.9" y="186.3">CPU_R/W</text>
<text x="346.5" y="189.9">CPU_A0</text>
<text x="361.6" y="192">12</text>
<text x="361.6" y="188.5">13</text>
<text x="308.2" y="195.5">47</text>
<text x="314.7" y="196.9">CPU_D2</text>
<text x="314.7" y="193.4">CPU_D1</text>
<text x="346.5" y="196.9">CPU_A2</text>
<text x="346.5" y="193.4">CPU_A1</text>
<text x="361.6" y="195.5">11</text>
<text x="308.2" y="202.6">45</text>
<text x="308.2" y="199">46</text>
<text x="314.7" y="204">CPU_D4</text>
<text x="314.7" y="200.4">CPU_D3</text>
<text x="346.5" y="204">CPU_A4</text>
<text x="346.5" y="200.4">CPU_A3</text>
<text x="361.6" y="202.6">9</text>
<text x="361.6" y="199">10</text>
<text x="163.8" y="206.1">1</text>
<text x="163.8" y="209.6">2</text>
<text x="168.3" y="207.5">NC</text>
<text x="206.6" y="207.5">Vdd</text>
<text x="215.2" y="209.6">31</text>
<text x="215.2" y="206.1">32</text>
<text x="308.2" y="209.6">43</text>
<text x="308.2" y="206.1">44</text>
<text x="314.7" y="207.5">CPU_D5</text>
<text x="346.5" y="207.5">CPU_A5</text>
<text x="361.6" y="209.6">7</text>
<text x="361.6" y="206.1">8</text>
<text x="47.1" y="214.9">11</text>
<text x="47.1" y="211.4">12</text>
<text x="53.6" y="212.8">GND</text>
<text x="83.7" y="212.8">PPU_A10</text>
<text x="100.5" y="211.4">13</text>
<text x="100.5" y="214.9">14</text>
<text x="163.8" y="213.1">3</text>
<text x="168.3" y="211">A16</text>
<text x="168.3" y="214.6">A15</text>
<text x="205" y="211">WE#</text>
<text x="206.5" y="214.6">A17</text>
<text x="215.2" y="213.1">30</text>
<text x="308.2" y="213.1">42</text>
<text x="314.7" y="214.6">CPU_D7</text>
<text x="314.7" y="211">CPU_D6</text>
<text x="346.5" y="214.6">CPU_A7</text>
<text x="346.5" y="211">CPU_A6</text>
<text x="361.6" y="213.1">6</text>
<text x="47.1" y="218.4">10</text>
<text x="49.1" y="222">9</text>
<text x="53.6" y="219.9">CHR_A15</text>
<text x="53.6" y="216.3">CHR_A16</text>
<text x="83.7" y="216.3">PPU_A11</text>
<text x="83.7" y="219.9">PPU_A12</text>
<text x="100.5" y="218.4">15</text>
<text x="100.5" y="222">16</text>
<text x="163.8" y="216.7">4</text>
<text x="163.8" y="220.2">5</text>
<text x="168.3" y="218.1">A12</text>
<text x="168.3" y="221.6">A7</text>
<text x="206.5" y="221.6">A13</text>
<text x="206.5" y="218.1">A14</text>
<text x="215.2" y="220.2">28</text>
<text x="215.2" y="216.7">29</text>
<text x="308.2" y="220.2">40</text>
<text x="308.2" y="216.7">41</text>
<text x="314.7" y="221.6">CPU_A13</text>
<text x="314.7" y="218.1">CPU_A14</text>
<text x="346.5" y="221.6">CPU_A9</text>
<text x="346.5" y="218.1">CPU_A8</text>
<text x="361.6" y="220.2">4</text>
<text x="361.6" y="216.7">5</text>
<text x="49.1" y="225.5">8</text>
<text x="53.6" y="226.9">CHR_A13</text>
<text x="53.6" y="223.4">CHR_A14</text>
<text x="79.3" y="223.4">CIRAM_A10</text>
<text x="83.5" y="226.9">CPU_R/D</text>
<text x="100.5" y="225.5">17</text>
<text x="163.8" y="223.7">6</text>
<text x="163.8" y="227.3">7</text>
<text x="168.3" y="225.1">A6</text>
<text x="208.5" y="225.1">A8</text>
<text x="215.2" y="227.3">26</text>
<text x="215.2" y="223.7">27</text>
<text x="308.2" y="227.3">38</text>
<text x="308.2" y="223.7">39</text>
<text x="314.7" y="225.1">CPU_A12</text>
<text x="344.5" y="225.1">CPU_A10</text>
<text x="361.6" y="227.3">2</text>
<text x="361.6" y="223.7">3</text>
<text x="49.1" y="232.6">6</text>
<text x="49.1" y="229">7</text>
<text x="53.6" y="234">WRAM_CE</text>
<text x="53.6" y="230.4">CHR_A12</text>
<text x="85.1" y="230.4">CPU_D0</text>
<text x="85.1" y="234">CPU_D7</text>
<text x="100.5" y="229">18</text>
<text x="100.5" y="232.6">19</text>
<text x="163.8" y="230.8">8</text>
<text x="168.3" y="228.7">A5</text>
<text x="168.3" y="232.2">A4</text>
<text x="206.5" y="232.2">A11</text>
<text x="208.5" y="228.7">A9</text>
<text x="215.2" y="230.8">25</text>
<text x="308.2" y="230.8">37</text>
<text x="314.7" y="232.2">SYS_CLK</text>
<text x="314.7" y="228.7">M2</text>
<text x="344.5" y="228.7">CPU_A11</text>
<text x="351.8" y="232.2">GND</text>
<text x="361.6" y="230.8">1</text>
<text x="49.1" y="239.6">4</text>
<text x="49.1" y="236.1">5</text>
<text x="53.6" y="237.5">PRG_CE</text>
<text x="84.8" y="237.5">ROMSEL</text>
<text x="100.5" y="236.1">20</text>
<text x="100.5" y="239.6">21</text>
<text x="161.8" y="237.8">10</text>
<text x="163.8" y="234.3">9</text>
<text x="168.3" y="235.7">A3</text>
<text x="168.3" y="239.3">A2</text>
<text x="205.6" y="235.7">OE#</text>
<text x="206.5" y="239.3">A10</text>
<text x="215.2" y="237.8">23</text>
<text x="215.2" y="234.3">24</text>
<text x="49.1" y="243.1">3</text>
<text x="53.6" y="244.5">PRG_A16</text>
<text x="53.6" y="241">PRG_A17</text>
<text x="83.4" y="241">CPU_A14</text>
<text x="83.4" y="244.5">CPU_A13</text>
<text x="100.5" y="243.1">22</text>
<text x="161.8" y="241.4">11</text>
<text x="161.8" y="244.9">12</text>
<text x="168.3" y="242.8">A1</text>
<text x="205.9" y="242.8">CE#</text>
<text x="215.2" y="244.9">21</text>
<text x="215.2" y="241.4">22</text>
<text x="49.1" y="250.2">1</text>
<text x="49.1" y="246.7">2</text>
<text x="53.6" y="251.6">PRG_A14</text>
<text x="53.6" y="248.1">PRG_A15</text>
<text x="91.3" y="251.6">+5V</text>
<text x="93.4" y="248.1">M2</text>
<text x="100.5" y="246.7">23</text>
<text x="100.5" y="250.2">24</text>
<text x="161.8" y="248.4">13</text>
<text x="161.8" y="252">14</text>
<text x="168.3" y="246.3">A0</text>
<text x="168.3" y="249.8">D0</text>
<text x="208.3" y="249.8">D6</text>
<text x="208.3" y="246.3">D7</text>
<text x="215.2" y="252">19</text>
<text x="215.2" y="248.4">20</text>
<text x="161.8" y="255.5">15</text>
<text x="168.3" y="253.4">D1</text>
<text x="168.3" y="256.9">D2</text>
<text x="208.3" y="256.9">D4</text>
<text x="208.3" y="253.4">D5</text>
<text x="215.2" y="255.5">18</text>
<text x="161.8" y="259">16</text>
<text x="168.3" y="260.4">Vss</text>
<text x="208.3" y="260.4">D3</text>
<text x="215.2" y="259">17</text>
</g>
<g font-size="3.2" fill="#f00">
<text x="84.8" y="125">28</text>
<text x="199.5" y="125">28</text>
<text x="76.8" y="126.7">VCC</text>
<text x="191.4" y="126.7">VCC</text>
</g>
</svg>
